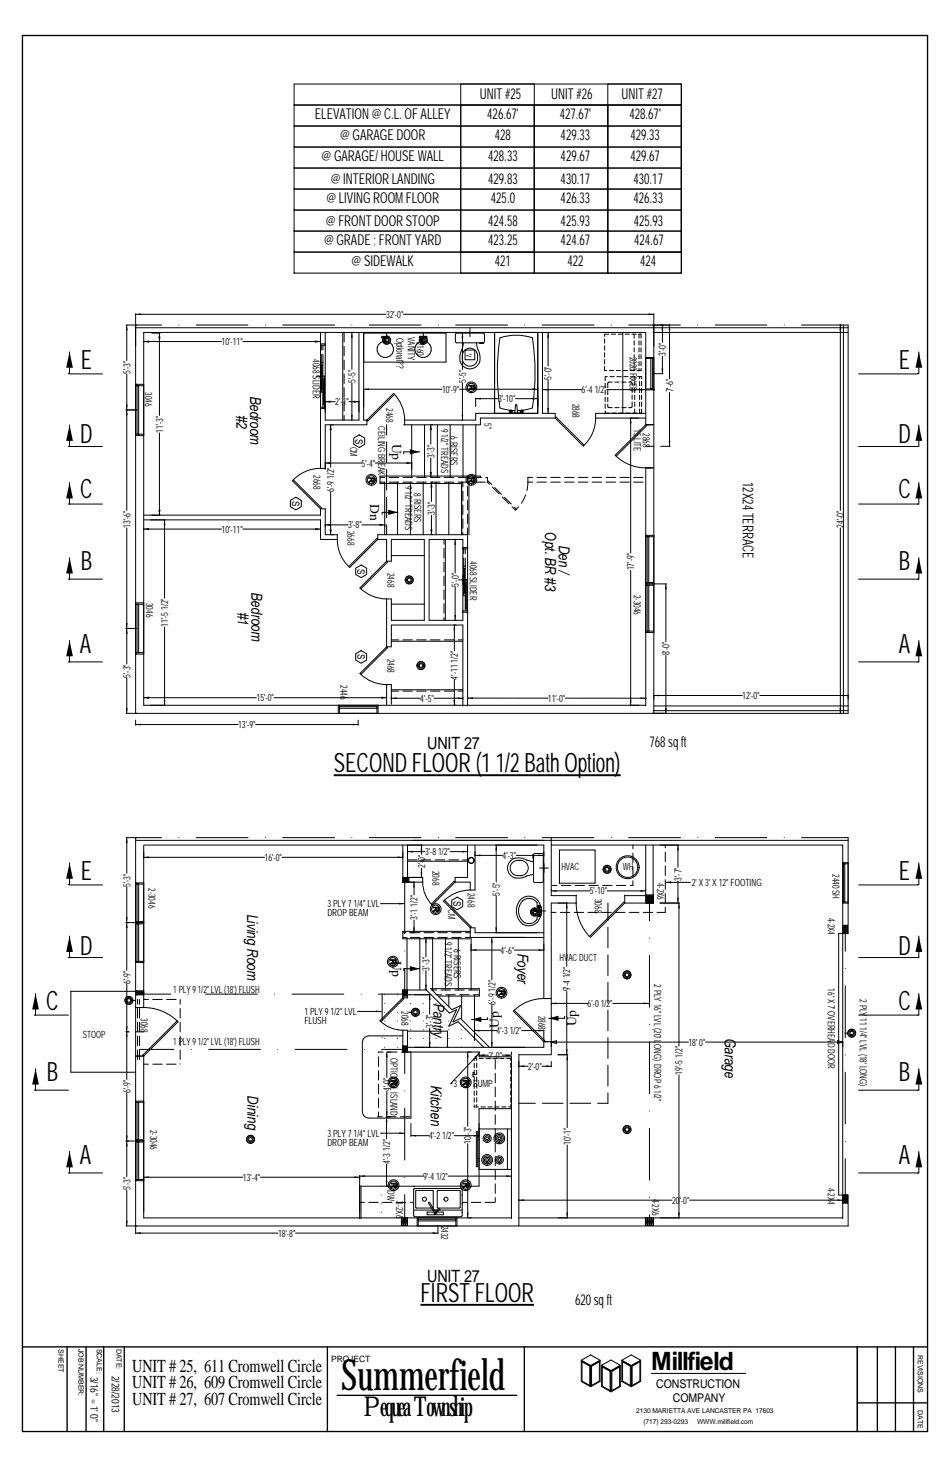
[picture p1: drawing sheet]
<svg xmlns="http://www.w3.org/2000/svg" width="279mm" height="432mm" viewBox="0 0 279 432" stroke-linecap="round" stroke-linejoin="round" font-family="sans-serif">
<g fill="none" stroke="#000" stroke-width=".4">
<path d="M6.6 10.5h266.2v410.9h-266.2zM6.6 396.5h266.2M19.7 396.5v24.9M25.3 396.5v24.9M30.5 396.5v24.9M36.5 396.5v24.9M96.3 396.5v24.9M154.2 396.5v24.9M252.2 396.5v24.9M258 396.5v24.9M263.4 396.5v24.9M268.7 396.5v24.9"/>
<path d="M99.2 410.7h52.8M252.2 412.9h20.6"/>
</g>
<g fill="none" stroke="#000" stroke-width=".29">
<path d="M86.5 30.9h113.9v6.2h-113.9zM86.5 37.1h113.9v6.2h-113.9zM86.5 24.7h113.9v6.2h-113.9zM135.5 30.9h21.6v49.5h-21.6zM135.5 24.7h21.6v49.5h-21.6zM157.1 30.9h21.7v49.5h-21.7zM178.8 30.9h21.6v49.5h-21.6zM178.8 24.7h21.6v49.5h-21.6zM86.5 43.3h113.9v6.2h-113.9zM86.5 49.5h113.9v6.2h-113.9zM86.5 55.7h113.9v6.1h-113.9zM86.5 61.8h113.9v6.2h-113.9z"/>
<path d="M86.5 68h113.9v6.2h-113.9zM86.5 74.2h113.9v6.2h-113.9zM37.1 95.7h3.2M37.3 95.7v10.4M39.9 92.3v117.7M39.9 96.5h209.5M39.9 92.5h73.6M44.7 98.1h2.4M46.9 98.1v24.2M94.3 98.1v39.8M100.8 98.1v25.6M103.5 97.9v10.8"/>
<path d="M105.6 97.9v25.8h-10v-25.6M107 98.1h24.2M107 97.9v25.8h.9M112.1 99.2h2.4M113.1 99.6v1.4h.4v-1.4M113.7 98.2v.8M118.7 92.5h73.6M123.2 99.2h2.4M124.2 99.6v1.4h.4v-1.4M124.5 98.2v.8M131.2 97.9v8.7h-24.2M134 98.2l8.2-.1 .3 .4v2.2l-.4 .2h-7.9l-.3-.4z"/>
<path d="M136 97.9v10.8M138.2 96.6v2.5M145.5 97.9v23.8M158.2 97.9v23.8h-18.3v2h-20.9M159.6 97.9v23.8h3.7v1.4M161.2 97.9v9.8M183.2 97.9v23.8M191.9 95.7h5.2M192.1 97.9h57.3M192.3 92.3v117.6M194.8 95.7v5.1M196.9 95.7v15.8"/>
<path d="M247 95.7h.5M247.1 95.7v54.5M248 95.7v114.3M249.4 95.7v114.3h-212.3M20.5 103.6v6.3h-.4M20.5 110.1h9.6M37.3 110.2v40M39.9 113.1h.1M39.9 113.5h2.4M39.9 113.1h2.4M40.3 113.5v14.3M40.8 113.5v14.3"/>
<path d="M42.3 100.5h22.8M71.4 100.5h22.9M93 110.7h2.5M94.3 101.6h1.4M94.3 119.9h1.4M94.3 101.2h1.4M94.5 107.5h.5M94.5 114.6h.5M94.6 107.5v7.1M94.7 107.5v7.1M95 119.1h.4M95 111.5h.4"/>
<path d="M95 115.4h-.5v-8.7h.5v13.2M95.1 111.5v7.6M95.2 111.5v7.6M95.4 110.7v9.2M95.6 118.2h3M102.6 118.2h3M103.5 112.8v10.9M107 114.6h23M113.1 100.4a2.41 2.41 0 0 0-1.8 3.7 2.41 2.41 0 0 0 4.1 0 2.41 2.41 0 0 0-1.9-3.7M116 116.1l-7.8 7.8-.3-.2M124.2 100.4a2.41 2.41 0 0 0-1.8 3.7 2.41 2.41 0 0 0 4.1 0 2.41 2.41 0 0 0-1.9-3.7M135.1 114.6h23.1"/>
<path d="M136 112.8v10.9M136.3 100.9l-.4 1.8a4.1 4.1 0 0 0 .7 5.4 3.1 3.1 0 0 0 3.8-.4 3.1 3.1 0 0 0 .6-3.7l-.9-3.1M136.6 103.1a2.36 2.36 0 0 1 2.9-.2 2.36 2.36 0 0 1 1 2.7 2.32 2.32 0 0 1-2.9 2.1 2.32 2.32 0 0 1-1.6-3.1l.1-.5zM136.8 103h2.8v2.9h-2.8zM137.9 113.4h1.6v.7a.44 .44 0 0 1-.4 .6 .44 .44 0 0 1-.5-.5l-.7 .6v-.2l.7-.7v-.3h-.7zM138.8 113.6h.5v.7a.27 .27 0 0 1-.4 .2 .27 .27 0 0 1-.1-.4zM139.9 117.1v2.6M139.9 117.3h6.6M141.1 100.9v.2h1v-.2M151.6 117.3h6.6M159.6 114.7h11.4M161.2 111.8v9.9"/>
<path d="M178.4 114.7h11.5M189.9 105.2h2.4M189.9 114.5h2.4M189.9 114.8h2.4M189.9 105.5h2.4M191.4 105.5v9M191.9 105.5v9M191.9 110h3.1M192.3 114.8h.1M194.8 104.9v5.1M196.9 115.5v15.9M252.5 110.1h17.6"/>
<path d="M270.2 103.6v6.3h-.4M20.1 131.4h10M20.5 125.1v6.3M37.1 120.7h3.2M39.9 128.2h2.4M39.9 127.8h2.4M46.9 127.4v24.2M94.3 137.9a11.1 11.1 0 0 0-8.3 3.6l8.3 8.3M94.3 137.9h1.3M94.3 120.3h1.4M95.6 136.3h10.7M97.2 125v12.5"/>
<path d="M104 128.9l1.6-.9 1.7 .9v1.9l-1.7 .9-1.6-.9zM107.9 123.7l7.9-7.9a11.1 11.1 0 0 1 3.2 7.9M107.9 123.7v1.3h-12.3v13.1M110.4 136.3h10.7M118.7 125h22.5M119 123.7v1.3M121.1 125v15.5M123.4 133h-4.6v.6M124.9 125v15.5M126.7 125v5.8M126.7 134.8v5.7M128.6 125v15.5"/>
<path d="M132.4 125v15.5M136.2 125v15.5M139.9 125v15.5M149.9 121h.1M149.9 120.9h.1M150 121.4h.4M150.1 120.8h.3M150.1 120.8v.4M150.1 121.2l-.3 .4M150.1 121.2h.3M150.1 121.2h.1M150.4 120.8v.4"/>
<path d="M150.4 121.2l.2 .4M150.4 121.2h.1M150.4 120.8l1.1 .1M150.4 121h.1M150.4 120.9h.1M150.6 121.6l.2 .1M150.6 121.6l-1 .1M151.1 121.7l.1-.2 1.4 .2M151.4 121.5l.2-2.2 .2-.2 .2 .2 .2 2.2M153.1 121h.1M153.1 120.9h.1M153.2 121.4h.4"/>
<path d="M153.2 120.8l-1.1 .1M153.3 120.8h.3M153.3 120.8v.4M153.3 121.2l-.3 .4M153.3 121.2h.3M153.3 121.2h.1M153.6 120.8v.4M153.6 121.2l.2 .4M153.6 121.2h.1M153.6 120.8l3-.7a67.5 67.5 0 0 0 0-20.7 14.7 14.7 0 0 0-9.5 0 67.5 67.5 0 0 0 0 20.7l3 .7M153.6 121h.1M153.6 120.9h.1"/>
<path d="M153.8 121.6l-1 .1M153.8 121.6l.2 .1M163.3 123.1l8.2 8.2a11.1 11.1 0 0 0 3.7-8.2M163.3 123.1l.3-.3 8.2 8.2M163.3 123.1h-22v1.9M175.2 123.1h14.7M185.5 123.1v39.6M189.9 125l-9 9a13.6 13.6 0 0 0 11.4 3.7M189.9 125v-27.1h-147.6v109.7h147.6M189.9 138.1v69.7M189.9 131.4h2.4M189.9 121.7h-14.7v1.4"/>
<path d="M189.9 125l.3 .3-9 9M189.9 125h2.4M194.3 131.4h2.8M270.2 125.1v6.3h-17.7M20.1 148.4h10M20.5 142v6.4M37.3 155.4v40.1M42.3 153h52v5.8h5M42.3 155.7h22.8M48.4 153v23.1M71.4 155.7h22.9M85.4 147.3l1.6-.9 1.6 .9v1.8l-1.6 1-1.6-1z"/>
<path d="M86.3 141.2l8.2 8.3-.2 .3M94.3 149.8v1.8h-52M94.3 149.8h1.3v7.6h3.7M95.6 154.5h6.8M97.2 144.9v12.5M99.2 157.4a11.5 11.5 0 0 0 3.7 9.6l8.2-8.2M106.4 154.5h6.8M108.5 140.7h1.6v.7a.44 .44 0 0 1-.4 .5 .44 .44 0 0 1-.5-.4l-.7 .5v-.2l.7-.7v-.2h-.7zM109.4 140.9h.5v.6a.27 .27 0 0 1-.4 .2 .27 .27 0 0 1-.1-.4zM111.1 158.8h2.6v6.4M111.1 158.8l-.3-.3-8.2 8.2M111.8 142.3h24"/>
<path d="M113.2 141.9v15.5M116.9 141.9v15.5M117 150.8h-4.6v.6M120.7 141.9v15.5M124.5 141.9v15.5M126.2 158.8h9.9v23.8h-9.9zM126.9 141.9v5.7M126.9 151.7v5.7M126.9 140.5h.3M127.1 141.9h.1M128.2 141.9v15.5M131 158.8v23.8"/>
<path d="M132 141.9v15.5M133.9 158.8v9.9M135.7 142.3v15.1M135.8 141.9v15.5M137.5 157.3v50.5M137.5 157.4h-26.4v1.4M137.9 140.7h1.6v.7a.44 .44 0 0 1-.4 .5 .44 .44 0 0 1-.5-.4l-.7 .5v-.2l.7-.7v-.2h-.7M137.9 140.1v17.3M138.8 140.9h.5v.6a.27 .27 0 0 1-.3 .2 .27 .27 0 0 1-.2-.4zM141.3 140.1h-29.5v2.3M141.3 140.2v.3M189.9 157.6h.1"/>
<path d="M189.9 158h2.4M189.9 157.6h2.4M190.3 158v13.5M190.8 158v13.5M247.1 155.4v54.6M270.2 142v6.4h-17.7M20.1 170.5h10M20.5 164.1v6.4M39.9 177.4h2.4M39.9 177.9h2.4M40.3 177.9v14.2M40.8 177.9v14.2"/>
<path d="M104.6 167.2l1.6-.9 1.6 .9v1.9l-1.6 .9-1.6-.9zM113.7 165.2l-7.9 7.8a11.1 11.1 0 0 0 7.9 3.3M113.7 176.3v14.1M113.7 165.2h1.4v-6.4h9.7v23.8h-9.7v-6.3h-1.4M113.7 165.2l.3 .3-7.9 7.8M115.1 177.8h9.7M115.1 163.5h9.7M133.9 172.7v9.9M134.9 170.7h2.5M136.1 161.2h1.4v.4h-1.4M136.1 179.8h1.4v.4h-1.4M136.4 167.4h.4"/>
<path d="M136.4 174.5h.4M136.5 167.4v7.1M136.6 167.4v7.1M136.8 179h.5M136.8 171.5h.5M136.8 175.3h-.4v-8.7h.4v13.2M137 171.5v7.5M137.1 171.5v7.5M137.3 170.7v9.1M185.5 167.9v39.7M189.9 171.9h.1M189.9 171.5h2.4"/>
<path d="M189.9 171.9h6.1M189.9 172.3h2.4M190.3 172.3v13.5M190.8 172.3v13.5M195.8 171.9v17M270.2 164.1v6.4h-17.7M20.1 194.8h10M20.5 188.5v6.3M37.1 185h3.2M37.3 199.5v10.5M39.9 192.5h.1M39.9 192.1h2.4"/>
<path d="M39.9 192.5h2.4M48.4 184.5v23.1M104.6 192.4l1.6-.9 1.6 .9v1.9l-1.6 .9-1.6-.9zM113.7 190.4l-7.9 7.8a11.1 11.1 0 0 0 7.9 3.3M113.7 190.4h1.4v-6.4h21v23.8M113.7 190.4l.3 .3-7.9 7.8M115.1 188.7h21M133.6 184v7.5M189.9 185.8h2.4M189.9 186.2h2.4M195.8 192.9v17M270.2 188.5v6.3h-17.7"/>
<path d="M39.9 212v1.5M39.9 213.3h30.1M42.3 205.4h33.1M75.2 213.3h30.1M80.6 205.4h33.1M99.5 207.6h.1M99.5 207.6v2.4M99.8 208h11.1M99.8 208.5h11.1M99.8 207.6v2.4M105.3 212v1.5M110.9 207.6v2.4"/>
<path d="M111.2 207.6v2.4M113.7 201.5v5.9M113.7 201.5h1.4v5.8M115.1 205.5h8.5M115.1 203h21M127.6 205.5h8.5M133.6 200v7.6M137.5 205.5h23.6M166.3 205.5h23.6M191.9 209.9h4.1M192.1 209.2h57.3M192.3 207.8h57.1"/>
<path d="M192.3 204.7h26M223.4 204.7h26M20.5 254v6.3h-.4M37.1 246.6h3.2M37.3 246.6v10.4M39.9 259.9h.1M39.9 246.6v116.6M39.9 259.9h2.4M39.9 247.4h209.5M42.3 248.7h117.6v45.2M42.3 248.9v47.6M42.3 252.3h35.5"/>
<path d="M82.9 252.3h35.6M118.5 259.7h5.8M118.5 259.7l.6-1.4v1.4l-.6-1.4h5.8v1.4M118.5 248.7v11M119.7 258.3v1.4M119.7 258.3l.6 1.4v-1.4l-.6 1.4M119.7 258.3l-.6 1.4v-1.4l.6 1.4M119.9 248.7v9.6M119.9 253.5h17.6M119.9 250.7h5.1M121.8 259.7v3.7M124 248.7v2.8"/>
<path d="M124 255.5v2.8M124.3 259.7a9.5 9.5 0 0 0 2.8 6.7l6.7-6.7M132.4 250.7h5.1M133.8 259.7h4.5v2.3M133.8 259.7l-.2-.3-6.8 6.7M137.5 248.7v9.6h-3.7v1.4M139.7 248.7v13.3h-1.4M139.7 251.8h8.1M145.9 248.7v10.9M150.7 253.9a2.67 2.67 0 0 1 3.1-.6 2.67 2.67 0 0 1 1.5 2.8 2.73 2.73 0 0 1-2.9 1.7 2.73 2.73 0 0 1-2.4-2.3l.1-.6zM151.8 251.8h8.1M156.9 253.6l-1.8-.4a4.1 4.1 0 0 0-5.4 .7 3.1 3.1 0 0 0 .5 3.7 3.1 3.1 0 0 0 3.7 .7l3-.9"/>
<path d="M156.9 251.6h-.2v1h.2M157 251.3l2.4-.1 .4 .3v7.9l-.3 .3-2.2 .1-.3-.3zM158.7 255.5h2.5M160 254.2v2.6M162.1 246.6v17h7.5M162.1 248.7h85.8v110M164.5 250.2h10.5v9.8h-10.5zM189.9 248.7v14.9h-6.2M192.1 248.7v17.1M195.8 259.7h7.2M199.4 248.7v6.5M199.4 259.3v6.5"/>
<path d="M247.9 253.9h.1M247.9 254.3h1.5M247.9 253.9h1.5M248.1 254.3v11.2M248.4 254.3v11.2M249.4 246.6v28.1h-2.7v77.1h2.7v9.1h-212.3M270.2 254v6.3h-.4M20.5 275.5v6.3M20.5 260.5h9.6M37.1 271.6h.8M37.1 271.5h3.2M37.3 261.1v24.5"/>
<path d="M39.9 271.6h.1M39.9 271.6h2.4M39.9 271.3h2.4M39.9 260.2h2.4M39.9 271.9h2.4M40.3 260.2v11.1M40.3 271.9v11.1M40.8 260.2v11.1M40.8 271.9v11.1M111.9 266h7.1M119.7 275.9v15.5M120.5 274.5h1.5"/>
<path d="M121.8 270.8v3.7M123.5 275.9v15.5M125.3 275.9v5.7M125.5 275.9h.1M127.2 275.9v15.5M127.4 267h1.6v.7a.44 .44 0 0 1-.3 .6 .44 .44 0 0 1-.6-.5l-.7 .6v-.3l.7-.6v-.3h-.7zM128.3 267.2h.5v.7a.27 .27 0 0 1-.3 .1 .27 .27 0 0 1-.2-.3zM130.7 265l7.9 7.8-.3 .3M131 275.9v15.5M132.9 265l1.6-.9 1.6 .9v1.8l-1.6 1-1.6-1zM134.8 275.9v15.5M138.3 262a11.1 11.1 0 0 0-7.9 3.2l7.9 7.9"/>
<path d="M138.3 273.1v2.8h21.6M138.3 274.1h-19.8v2.2h19.8M138.3 273.1h1.4v1.4h20.2M138.6 275.9v15.5M138.6 279.6h8.6M144.7 275.9v12.5M145.9 263.7v10.8M151.3 279.6h8.6M153.2 264.7a3.5 3.5 0 0 1 3.6-.7 3.5 3.5 0 0 1 2.3 3 4.2 4.2 0 0 1-4.1 5.5 4.5 4.5 0 0 1-2.9-5.9zM157.1 268.1l1.2-.1a.32 .32 0 0 1 .5-.1 .32 .32 0 0 1 0 .5 .32 .32 0 0 1-.5-.1h-1zM157.9 268.1h2.6M158 268v-2.3a2.94 2.94 0 0 0-3.2-1.1 2.94 2.94 0 0 0-2.2 2.6 3.4 3.4 0 0 0 4 4.5l.8-.5 .6-.7v-2.2"/>
<path d="M158.2 268a.47 .47 0 0 1 .7-.2 .47 .47 0 0 1 0 .7 .47 .47 0 0 1-.7-.2M158.2 269.3h.1M158.2 269.4h.1M158.2 266.9h.1M158.2 267h.1M158.4 268.5h.8M158.4 266.7v.1M158.4 267.1v.1M158.4 269.1v.1M158.4 269.5v.1M158.5 266.7v.1M158.5 267.1v.1"/>
<path d="M158.5 269.1v.1M158.5 269.5v.1M158.6 269.3h.1M158.6 269.4h.1M158.6 266.9h.1M158.6 267h.1M159.2 266.9v2.5M162.1 262.2h11.3M166.7 265.8v18.6M169.5 263.4a15.1 15.1 0 0 0 4.1 12.5l10.1-10.1M169.6 265.8h-7.5v44.7h-9.5v50.4M178.6 262.2h11.3"/>
<path d="M183.7 263.4v2.4M183.7 265.8l-.2-.3-10.1 10.1M190 265.2h2.1M190 263.4v2.4l2.1-.6M190 265.2l2.1 .6M190 264.6h2.1M190 264.6l2.1 .6M190 264h2.1M190 264l2.1 .6M190 263.4h2.1l-2.1 .6M190 263.4l2.1 .6M192.1 265.8h-8.4"/>
<path d="M192.1 264.6l-2.1 .6M192.1 264l-2.1 .6M199.7 265.8v42.1M199.9 265.8h-5.8M247.9 274.1h1.3M247.9 273.6h1.3M247.9 273.6l1.3 .5M247.9 273h1.3M247.9 273l1.3 .6M247.9 265.8h1.5M247.9 265.5h1.5M249.2 272.4v2.3l-1.3-.6"/>
<path d="M249.2 274.1l-1.3 .6M249.2 273.6l-1.3 .5M249.2 273l-1.3 .6M249.2 272.4h-1.3l1.3 .6M249.2 272.4l-1.3 .6M252.5 260.5h17.6M270.2 275.5v6.3h-17.7M10.1 298.8h10M10.4 292.5v6.3M20.1 281.8h10M37.3 289.7v28M39.1 294.5h.8"/>
<path d="M39.9 296.6h2.4M39.9 283.3h2.4M39.9 283h2.4M39.9 291.8h-19.1v23.8h19.1M40.1 291.6h2.2l-2.2 .6M40.1 291.6v1.2M40.1 291.6l2.2 .6M40.1 292.2h2.2M40.1 292.2l2.2 .6h-2.2M42.3 296.6a14.3 14.3 0 0 1 10.1 4.1l-10.1 10.2M42.3 292.2l-2.2 .6M105.2 297.7h7"/>
<path d="M114.8 282.5h1.6v.7a.44 .44 0 0 1-.4 .6 .44 .44 0 0 1-.5-.5l-.7 .6v-.3l.7-.7v-.2h-.7zM115.7 282.7h.5v.7a.27 .27 0 0 1-.3 .1 .27 .27 0 0 1-.2-.4zM118.5 293.7l-6.8 6.7a10 10 0 0 0 8.2 2.8M118.5 291.4h7M118.5 292.6h1.4l-1.4 .6h1.4zM118.5 291.4v2.3M118.5 292l1.4-.6v2.3h-1.4M118.5 291.4l1.4 .6M118.5 292h1.4M118.5 292l1.4 .6h-1.4l1.4-.6M118.5 293.7l.3 .3-6.8 6.7M119.9 292.8h6.8"/>
<path d="M120.2 297.9h.8M123.4 285.1h-4.6v.6M125 291l7.2 7.2 2.1-1-2.3 4.8 2.8-1.2 7.5 7.5M125.3 285.7v5.7M126.4 292.8v5.7M128.9 293.2h12.1M132 292.9v3.4M135.8 293v6.8M139.5 292.9v13.4M141 293.2v-2.2h-14.3l6.2 6.2 2.6-1.2-2.3 4.8 2.3-1 8.4 8.5M143.3 299.5v.6h-4.6M144.7 295.8v12.5"/>
<path d="M146.8 291.6h1.6v.7a.44 .44 0 0 1-.4 .6 .44 .44 0 0 1-.5-.5l-.7 .6v-.2l.7-.7v-.3h-.7zM147.7 291.8h.5v.7a.27 .27 0 0 1-.4 .1 .27 .27 0 0 1-.1-.3zM151.2 297.4l9 8.9-.3 .3M159.9 293.9a12.7 12.7 0 0 0-8.9 3.7l8.9 9M159.9 293.9h2.2M162.1 295.3h10.7M166 299.1v.6h-4.6M166.7 291.8v18.7M180.2 295.3h10.7M190.9 295.5v.1M270.2 292.5v6.3h-17.7M10.4 314.6v6.3"/>
<path d="M37.1 303.7h.8M39.9 310.9h2.4M39.9 303.7h2.4M42.3 310.8v47.7h108.1M52.1 300.5l-10.1 10.1 .3 .3M113.8 309.7v7.5M114 309.7h.9M115 318h1.6v.7a.44 .44 0 0 1-.4 .6 .44 .44 0 0 1-.5-.5l-.7 .6v-.3l.7-.6v-.3h-.7zM115.9 318.2h.5v.7a.27 .27 0 0 1-.3 .1 .27 .27 0 0 1-.2-.3zM118.5 304.9h-10a1.98 1.98 0 0 0-1.9 2v20.2a1.98 1.98 0 0 0 1.9 2M118.5 303.3v6.4M118.5 309.7h22.4v1.3"/>
<path d="M118.5 309.1h1.4M118.5 308.5h1.4M118.5 308.5l1.4-.6h-1.4l1.4 .6M118.5 308.5l1.4 .6M119.9 303.3v6.4l-1.4-.6M119.9 309.1l-1.4 .6M119.9 308.5l-1.4 .6M119.9 303.5h11.7v4.8M120.9 309.7v19.4M126.4 302.6v5.7M136.3 318h1.5v.7a.44 .44 0 0 1-.3 .6 .44 .44 0 0 1-.5-.5l-.7 .6v-.3l.7-.6v-.3h-.7zM137.1 318.2h.6v.7a.27 .27 0 0 1-.4 .1 .27 .27 0 0 1-.2-.3z"/>
<path d="M137.6 309.7v21.8M139.5 303.3h6.6M140.8 310.2l-8.2 8.7h.4M140.9 309.6v.8M140.9 311h9.5v47.7M140.9 310.6h2.7M147.7 310.6h2.7M150.4 309.6v.8M152.6 313.8h2.7M153.4 303.3h6.5M159.4 313.8h2.7M159.9 306.6h2.2"/>
<path d="M159.9 303.2v3.1M159.9 306.6v1.7h-40M162.1 312.4v1.6M162.1 306.7h40.4M162.1 306.7l1.6-.4v.8zM164.1 310.5h2.9M166.8 310.5v21.4M199.7 316.4v42.1M207.5 306.7h40.4M246.3 306.3l1.6 .4-1.6 .4zM248.5 304.1h.8M270.2 314.6v6.3h-17.7"/>
<path d="M10.1 320.9h10M20.5 338.9v6.4M37.1 335.8h.8M37.1 335.9h3.2M37.3 321.8v24.5M39.9 335.8h.1M39.9 335.8h2.4M39.9 324.1h2.4M39.9 336.1h2.4M39.9 324.4h2.4M39.9 335.5h2.4M40.3 324.4v11.1"/>
<path d="M40.3 336.1v11.1M40.8 324.4v11.1M40.8 336.1v11.1M108.6 329.1h12.3M111.9 333.6h7.1M113.7 328.7v6.5M113.8 321.2v7.5M113.9 328.7h1M120.9 330.7v3.8M120.9 334.3h5.3M133.6 334.3h7.3M137.6 336.6v21.9"/>
<path d="M140.1 333.1h.4v10.3h-.4zM140.5 335.5h.4M140.5 334.7h.4M140.9 332.3h9.5M149.2 332.3v11.9M150.4 326.3h-9.5v22.8h-35.1M166.8 337v21.5M270.2 338.9v6.4h-17.7M20.1 345.3h10M37.3 350.4v10.5M39.9 347.5h.1M39.9 347.2h2.4"/>
<path d="M39.9 347.5h2.4M42.3 346.5h29.1M76.6 346.5h29.2M105.8 346v12.7M105.8 346.2h18.6M106.2 349.1v9.6M113.7 342.6v6.5M115 348.3h1.6v.7a.44 .44 0 0 1-.4 .5 .44 .44 0 0 1-.5-.4l-.7 .6v-.3l.7-.7v-.2h-.7zM115.9 348.5h.5v.6a.27 .27 0 0 1-.3 .2 .27 .27 0 0 1-.2-.4zM118.6 358.5l-.6 2.2M118.6 358.5v2.2M118.6 358.5l.6 2.2"/>
<path d="M119.2 358.5l-.6 2.2M119.2 358.5v2.2M119.2 358.5l.6 2.2M121.7 349.2h.1M121.7 356.2h14.2M122.1 349.8l-.4 .4M122.1 349.8h13.4M122.3 350.5h5.1v5h-5.1zM122.7 358.5h.1M122.7 358.5v2.4M123 358.9h11.1M123 359.4h11.1"/>
<path d="M123 358.5v2.4M127.6 356.8h-2v.8h4.8v-.8h-1.9M127.7 357.1h.1M128 356.8h.2M128.1 356.9l-1.7-3h-.3l-.1 .2 1.7 3M128.1 356.9h.1M128.1 356.9a.3 .3 0 0 0-.4 .2 .3 .3 0 0 0 .4 .4 .3 .3 0 0 0 .2-.5M128.7 350.5h6.6v5h-6.6zM129.1 355.7l.3 .3-1.5 1.3zM131.8 346.2h18.6M134.1 358.5v2.4M134.4 358.5v2.4"/>
<path d="M135.5 349.8l.4 .4zM135.9 350.2v7.6l-.4 .3h-13.6l-.2-.3v-7.6M136.3 348.3h1.5v.7a.44 .44 0 0 1-.3 .5 .44 .44 0 0 1-.5-.4l-.7 .6v-.3l.7-.7v-.2h-.7zM137.1 348.5h.6v.6a.27 .27 0 0 1-.4 .2 .27 .27 0 0 1-.2-.4zM140.5 341.8h.4M140.5 341h.4M140.9 344.2h9.5M152.6 358.5h95.3M152.6 353.3h45M190.4 358.5l-.6 2.2M190.4 358.5v2.2M190.4 358.5l.6 2.2"/>
<path d="M191 358.5l-.6 2.2M191 358.5v2.2M191 358.5l.6 2.2M191.6 358.5l-.6 2.2M191.6 358.5v2.2M191.6 358.5l.6 2.2M202.8 353.3h45.1M247.9 352.3h1.3M247.9 352.3l1.3-.5v2.3M247.9 351.8l1.3 .5M247.9 352.9h1.3M247.9 352.3l1.3 .6"/>
<path d="M247.9 353.5h1.3M247.9 352.9l1.3 .6M247.9 353.5l1.3 .6M249.2 352.3l-1.3 .6M249.2 352.9l-1.3 .6M249.2 353.5l-1.3 .6h1.3M39.9 363h41.9M86.9 363h41.9M118 360.7h1.8M118 360.7v-2.2l.6 2.2M119.2 360.7l.6-2.2v2.2M128.8 360.7v2.5"/>
<path d="M189.8 360.7v-2.2l.6 2.2M189.8 360.7h2.4M191.6 360.7l.6-2.2v2.2M171 400.5l2.7 1.5v6.2l-2.7-1.6zM171 400.4l2.7-1.6 2.8 1.6-2.8 1.5zM171.2 400.8l2.3 1.3v5.7l-2.3-1.3zM173.8 402l2.7-1.5v6.1l-2.7 1.6zM174 402.1l2.3-1.3v5.7l-2.3 1.3zM176.9 402l2.7 1.5v6.2l-2.7-1.6zM176.9 401.9l2.8-1.6 2.7 1.6-2.7 1.5zM177.1 402.4l2.3 1.2v5.7l-2.3-1.3zM179.7 403.5l2.7-1.5v6.1l-2.7 1.6z"/>
<path d="M179.9 403.6l2.3-1.2v5.6l-2.3 1.3zM182.9 400.4l2.7-1.6 2.8 1.6-2.8 1.5zM182.9 400.5l2.7 1.5v6.2l-2.7-1.6zM183.1 400.8l2.3 1.3v5.7l-2.3-1.3zM185.7 402l2.7-1.5v6.1l-2.7 1.6zM185.9 402.1l2.3-1.3v5.7l-2.3 1.3zM191.5 404.3h27.8"/>
<circle cx="112.5" cy="99.2" r=".3"/>
<circle cx="114.1" cy="99.2" r=".3"/>
<circle cx="123.6" cy="99.2" r=".3"/>
<circle cx="125.2" cy="99.2" r=".3"/>
<circle cx="113.7" cy="100.1" r="1.19"/>
<circle cx="113.7" cy="100.1" r="1.12"/>
<circle cx="113.7" cy="100.1" r=".52"/>
<circle cx="113.7" cy="100.1" r=".79"/>
<circle cx="124.5" cy="100.1" r=".52"/>
<circle cx="124.5" cy="100.1" r=".79"/>
<circle cx="124.5" cy="100.1" r="1.19"/>
<circle cx="124.5" cy="100.1" r="1.12"/>
<circle cx="138.6" cy="114" r="1.19"/>
<circle cx="138.6" cy="114" r="1.59"/>
<circle cx="149.8" cy="121" r=".1"/>
<circle cx="150.2" cy="121" r=".1"/>
<circle cx="150.6" cy="121" r=".1"/>
<circle cx="153" cy="121" r=".1"/>
<circle cx="153.4" cy="121" r=".1"/>
<circle cx="153.8" cy="121" r=".1"/>
<circle cx="109.2" cy="141.2" r="1.59"/>
<circle cx="109.2" cy="141.2" r="1.19"/>
<circle cx="138.6" cy="141.2" r="1.59"/>
<circle cx="138.6" cy="141.2" r="1.19"/>
<circle cx="120.4" cy="170.7" r=".79"/>
<circle cx="120.4" cy="170.7" r="1.12"/>
<circle cx="120.4" cy="170.7" r="1.19"/>
<circle cx="120.4" cy="170.7" r=".52"/>
<circle cx="123.8" cy="195.9" r="1.19"/>
<circle cx="123.8" cy="195.9" r="1.12"/>
<circle cx="123.8" cy="195.9" r=".52"/>
<circle cx="123.8" cy="195.9" r=".79"/>
<circle cx="138.6" cy="253.3" r=".79"/>
<circle cx="138.6" cy="253.3" r=".89"/>
<circle cx="178.6" cy="255.9" r=".52"/>
<circle cx="178.6" cy="255.9" r="1.12"/>
<circle cx="178.6" cy="255.9" r=".79"/>
<circle cx="178.6" cy="255.9" r="1.19"/>
<circle cx="184.6" cy="255.3" r="3.4"/>
<circle cx="184.6" cy="255.3" r="3"/>
<circle cx="128.1" cy="267.6" r="1.59"/>
<circle cx="128.1" cy="267.6" r="1.19"/>
<circle cx="156.6" cy="268.2" r=".44"/>
<circle cx="157.2" cy="268.5" r=".52"/>
<circle cx="157.2" cy="268.5" r=".79"/>
<circle cx="157.2" cy="268.5" r="1.19"/>
<circle cx="157.2" cy="268.5" r="1.12"/>
<circle cx="158.2" cy="269.4" r=".08"/>
<circle cx="158.2" cy="266.9" r=".08"/>
<circle cx="158.5" cy="266.9" r=".11"/>
<circle cx="158.5" cy="269.4" r=".11"/>
<circle cx="158.5" cy="266.9" r=".15"/>
<circle cx="158.5" cy="269.4" r=".15"/>
<circle cx="158.5" cy="269.1" r=".08"/>
<circle cx="158.5" cy="266.6" r=".08"/>
<circle cx="158.5" cy="267.2" r=".08"/>
<circle cx="158.5" cy="269.7" r=".08"/>
<circle cx="158.5" cy="266.9" r=".46"/>
<circle cx="158.5" cy="269.4" r=".46"/>
<circle cx="158.6" cy="268.1" r=".23"/>
<circle cx="158.8" cy="269.4" r=".08"/>
<circle cx="158.8" cy="266.9" r=".08"/>
<circle cx="37.9" cy="294.5" r="1.19"/>
<circle cx="37.9" cy="294.5" r=".79"/>
<circle cx="37.9" cy="294.5" r=".52"/>
<circle cx="37.9" cy="294.5" r="1.12"/>
<circle cx="115.5" cy="283.1" r="1.19"/>
<circle cx="115.5" cy="283.1" r="1.59"/>
<circle cx="122.2" cy="297.9" r=".52"/>
<circle cx="122.2" cy="297.9" r="1.12"/>
<circle cx="122.2" cy="297.9" r=".79"/>
<circle cx="122.2" cy="297.9" r="1.19"/>
<circle cx="147.5" cy="292.2" r="1.59"/>
<circle cx="147.5" cy="292.2" r="1.19"/>
<circle cx="184.4" cy="286.9" r="1.12"/>
<circle cx="184.4" cy="286.9" r="1.19"/>
<circle cx="184.4" cy="286.9" r=".52"/>
<circle cx="184.4" cy="286.9" r=".79"/>
<circle cx="115.7" cy="318.6" r="1.59"/>
<circle cx="115.7" cy="318.6" r="1.19"/>
<circle cx="137" cy="318.6" r="1.19"/>
<circle cx="137" cy="318.6" r="1.59"/>
<circle cx="250.5" cy="304.1" r="1.12"/>
<circle cx="250.5" cy="304.1" r=".79"/>
<circle cx="250.5" cy="304.1" r="1.19"/>
<circle cx="250.5" cy="304.1" r=".52"/>
<circle cx="73.7" cy="335.4" r="1.12"/>
<circle cx="73.7" cy="335.4" r="1.19"/>
<circle cx="73.7" cy="335.4" r=".52"/>
<circle cx="73.7" cy="335.4" r=".79"/>
<circle cx="143.3" cy="335.1" r="1.19"/>
<circle cx="143.3" cy="335.1" r=".79"/>
<circle cx="143.3" cy="335.1" r=".4"/>
<circle cx="146.8" cy="335.1" r="1.59"/>
<circle cx="146.8" cy="335.1" r="1.19"/>
<circle cx="146.8" cy="335.1" r=".79"/>
<circle cx="146.8" cy="335.1" r=".4"/>
<circle cx="184.4" cy="332.5" r="1.12"/>
<circle cx="184.4" cy="332.5" r="1.19"/>
<circle cx="184.4" cy="332.5" r=".52"/>
<circle cx="184.4" cy="332.5" r=".79"/>
<circle cx="115.7" cy="348.8" r="1.59"/>
<circle cx="115.7" cy="348.8" r="1.19"/>
<circle cx="124.8" cy="353" r=".6"/>
<circle cx="131.2" cy="353" r=".6"/>
<circle cx="137" cy="348.8" r="1.19"/>
<circle cx="137" cy="348.8" r="1.59"/>
<circle cx="143.3" cy="341.4" r="1.59"/>
<circle cx="143.3" cy="341.4" r="1.19"/>
<circle cx="143.3" cy="341.4" r=".79"/>
<circle cx="143.3" cy="341.4" r=".4"/>
<circle cx="146.8" cy="341.4" r="1.19"/>
<circle cx="146.8" cy="341.4" r=".79"/>
<circle cx="146.8" cy="341.4" r=".4"/>
</g>
<path d="M98.2 228.2h84.3M123.7 384.1h33.3" fill="none" stroke="#000" stroke-width=".57"/>
<g fill="#000">
<path d="M37.3 95.7l.2 1.5h-.5zM39.9 92.5l1.6-.2v.5zM46.9 98.1l.3 1.5h-.6zM103.5 97.9l.2 1.5h-.5zM136 97.9l.3 1.5h-.5zM161.2 97.9l.2 1.5h-.5zM190.7 92.3l1.6 .2-1.6 .3zM194.8 95.7l.3 1.5h-.5zM196.9 95.7l.3 1.5h-.5zM247.1 95.7l.3 1.5h-.5zM20.5 103.6l.9 4.6h-1.9zM42.3 100.5l1.5-.3v.7z"/>
<path d="M92.7 100.2l1.6 .3-1.6 .4zM95.6 118.2l1.6-.3v.7zM104 117.9l1.6 .3-1.6 .4zM107 114.6l1.5-.3v.5zM139.9 117.3l1.6-.2v.5zM156.6 114.3l1.6 .3-1.6 .2zM156.6 117.1l1.6 .2-1.6 .3zM159.6 114.7l1.5-.3v.5zM188.3 114.4l1.6 .3-1.6 .2zM194.6 108.4h.5l-.3 1.6zM270.2 103.6l1 4.6h-2zM20.5 125.1l.9 4.7h-1.9z"/>
<path d="M37 119.1h.5l-.2 1.6zM37.3 120.7l.2 1.5h-.5zM95.6 136.3l1.6-.3v.6zM97.2 125l.4 1.6h-.7zM103.2 122.1h.5l-.2 1.6zM119.5 136l1.6 .3-1.6 .3zM120.5 132.2l2.9 .8-2.9 .8zM126.7 125l.3 1.6h-.6zM135.8 122.1h.5l-.3 1.6zM160.9 120.1h.5l-.2 1.6zM185.5 123.1l.2 1.5h-.5zM196.7 129.8h.5l-.3 1.6z"/>
<path d="M270.2 125.1l1 4.7h-2zM20.5 142l.9 4.7h-1.9zM42.3 155.7l1.5-.3v.7zM46.6 150.1h.6l-.3 1.5zM48.4 153l.2 1.6h-.5zM92.7 155.4l1.6 .3-1.6 .4zM95.6 154.5l1.6-.3v.6zM96.9 155.8h.7l-.4 1.6zM111.6 154.2l1.6 .3-1.6 .3zM114.2 150l2.8 .8-2.8 .8zM126.4 139h.6l-.3 1.5zM126.6 155.8h.6l-.3 1.6z"/>
<path d="M126.9 141.9l.3 1.6h-.6zM133.9 158.8l.2 1.5h-.5zM270.2 142l1 4.7h-2zM20.5 164.1l.9 4.7h-1.9zM195.8 171.9l.3 1.5h-.5zM270.2 164.1l1 4.7h-2zM20.5 188.5l.9 4.7h-1.9zM37 183.4h.5l-.2 1.6zM37.3 185l.2 1.5h-.5zM133.6 184l.3 1.5h-.5zM133.6 181h.5l-.2 1.6zM270.2 188.5l1 4.7h-2z"/>
<path d="M37 208.4h.5l-.2 1.6zM39.9 213.3l1.6-.3v.5zM42.3 205.4l1.5-.4v.7zM48.1 206h.5l-.2 1.6zM103.8 213l1.5 .3-1.5 .2zM112.2 205l1.5 .4-1.5 .3zM115.1 205.5l1.6-.2v.5zM133.4 206h.5l-.3 1.6zM134.6 205.3l1.5 .2-1.5 .3zM137.5 205.5l1.6-.3v.5zM185.2 206h.5l-.2 1.6zM188.3 205.3l1.6 .2-1.6 .3z"/>
<path d="M192.3 204.7l1.6-.2v.5zM195.6 208.4h.5l-.3 1.5zM246.9 208.4h.5l-.3 1.6zM247.9 204.5l1.5 .2-1.5 .3zM20.5 254l.9 4.7h-1.9zM37.3 246.6l.2 1.5h-.5zM42.3 252.3l1.5-.2v.5zM116.9 252.1l1.6 .2-1.6 .3zM119.9 250.7l1.5-.3v.5zM121.8 259.7l.2 1.5h-.5zM123.7 256.7h.5l-.2 1.6zM124 248.7l.2 1.6h-.5z"/>
<path d="M135.9 250.4l1.6 .3-1.6 .2zM139.7 251.8l1.6-.3v.5zM145.9 248.7l.3 1.6h-.5zM158.4 251.5l1.5 .3-1.5 .2zM195.8 259.7l1.6-.3v.6zM199.4 248.7l.2 1.6h-.5zM270.2 254l1 4.7h-2zM20.5 275.5l.9 4.7h-1.9zM37 270h.5l-.2 1.5zM37.3 271.6l.2 1.6h-.5zM117.4 265.7l1.6 .3-1.6 .2zM121.5 273h.5l-.2 1.5z"/>
<path d="M125.3 275.9l.2 1.6h-.5zM138.6 279.6l1.5-.2v.5zM144.7 275.9l.2 1.6h-.5zM145.7 273h.5l-.3 1.5zM158.4 279.4l1.5 .2-1.5 .3zM162.1 262.2l1.6-.2v.5zM166.7 265.8l.2 1.6h-.5zM188.3 262l1.6 .2-1.6 .3zM199.1 264.2h.5l-.2 1.6zM199.7 265.8l.2 1.6h-.5zM270.2 275.5l1 4.7h-2zM10.4 292.5l1 4.6h-1.9z"/>
<path d="M110.6 297.5l1.6 .2-1.6 .3zM120.5 284.4l2.9 .7-2.9 .8zM125 289.8h.5l-.2 1.6zM126.4 292.8l.2 1.6h-.5zM161.4 299.7l2.9-.7v1.5zM162.1 295.3l1.6-.2v.5zM189.3 295.1l1.6 .2-1.6 .3zM270.2 292.5l1 4.6h-2zM10.4 314.6l1 4.6h-1.9zM37.3 303.7l.2 1.6h-.5zM37 302.1h.5l-.2 1.6zM113.8 309.7l.2 1.5h-.5z"/>
<path d="M126.1 306.7h.5l-.2 1.6zM137.6 309.7l.2 1.5h-.5zM138.7 300.1l2.9-.8v1.6zM139.5 303.3l1.6-.2v.5zM139.5 311.1l1.3-.9-.8 1.3zM140.9 310.6l1.6-.3v.5zM144.4 306.7h.5l-.2 1.6zM148.9 310.3l1.5 .3-1.5 .2zM152.6 313.8l1.6-.2v.5zM158.4 303.1l1.5 .2-1.5 .3zM160.6 313.6l1.5 .2-1.5 .3zM166.4 308.9h.5l-.2 1.6z"/>
<path d="M166.8 310.5l.3 1.5h-.5zM270.2 314.6l1 4.6h-2zM20.5 338.9l.9 4.7h-1.9zM37.3 335.9l.2 1.5h-.5zM37 334.3h.5l-.2 1.5zM113.7 328.7l.2 1.6h-.5zM113.5 327.1h.5l-.2 1.6zM117.4 333.3l1.6 .3-1.6 .2zM120.9 334.3l1.5-.3v.5zM139.3 334l1.6 .3-1.6 .2zM270.2 338.9l1 4.7h-2zM42.3 346.5l1.5-.2v.5z"/>
<path d="M105.8 346.2l1.5-.3v.5zM104.2 346.3l1.6 .2-1.6 .3zM113.4 347.6h.5l-.2 1.5zM137.3 356.9h.5l-.2 1.6zM148.9 345.9l1.5 .3-1.5 .2zM152.6 353.3l1.6-.3v.5zM166.6 356.9h.5l-.3 1.6zM199.4 356.9h.5l-.2 1.6zM246.3 353l1.6 .3-1.6 .2zM37 359.3h.5l-.2 1.6zM39.9 363l1.6-.3v.5zM127.2 362.7l1.6 .3-1.6 .2z"/>
</g>
<path d="M39.9 95.7h209.5M39.9 246.6h209.5M191 263.4v96.7M248.6 272.4v81.7M112.4 292.6v16.3M118.9 292.6h-77.9M119 292.6v-34.1M119 308.4v51.7M119.9 308.9h-78.9" fill="none" stroke="#000" stroke-width=".29" stroke-dasharray="15.2 5.1 0 5.1" stroke-dashoffset="7.6"/>
<path d="M113.2 308.3v-15.5M116.9 308.3v-15.5M120.7 308.3v-15.5M124.5 308.3v-15.5M128.2 308.3v-15.5M132 308.3v-9.9M135.8 308.3v-6.5M139.5 308.3v-2.7M112.1 349.1v9.6M121.6 349.1v9.6M135.9 349.1v9.6" fill="none" stroke="#000" stroke-width=".29" stroke-dasharray="0 2.5"/>
<g fill="none" stroke="#000" stroke-width=".29" stroke-dasharray="2.8 1.3" stroke-dashoffset="1.4">
<path d="M94.5 101.6v5.1M95 101.6v5.1M101.2 123.7v-25.6M111.8 141.9h29.6M111.8 140.5h31.5M130.6 158.8v23.8M136.1 141.9v15.5M137.5 140.5v16.9M141.4 141.9h1.9M143.3 141.9l.3-.3M143.3 141.9v-1.4M143.6 141.6l8.3 8.3"/>
<path d="M151.6 150.2l-8.3-8.3M151.6 150.2a11.1 11.1 0 0 0 3.7-8.3M155.3 141.9h34.6M155.3 140.5h34.6M155.3 140.5v1.4M136.4 161.6v5M136.8 161.6v5M136.1 188.3h-21M136.1 203.4h-21M137.5 253.1h-17.6M138.3 275.9h-19.8M138.3 274.5h-19.8"/>
<path d="M162.1 268.6h33.6M162.4 260.6h23.7M186.1 260.6v-11.9M195.7 268.5v-19.8M40.4 294.2v18.2M41 294.2v18.2M42.3 294.2h10.7M53 294.2v19M127 291.4h14M128.5 292.8h12.4M42.3 313.2h10.7M111.3 309.7h9.6"/>
<path d="M111 328.7h9.9M111.3 328.7v-19M105.8 353.9h15.5M135.9 353.9h9.8M145.7 353.9v-42.9"/>
</g>
<g fill="none" stroke="#000" stroke-width=".29" stroke-dasharray="1.3 .8" stroke-dashoffset=".6">
<path d="M177.8 98.4v10.7M188.5 98.4h-10.7M177.8 109.1h10.7M178 110.9h10.7M178.8 119.6l.3 .4M178.8 119.6v-6.8M179.1 112.5l-.3 .3M185.5 120l.4-.4M185.5 120h-6.4M185.5 112.5h-6.4M185.9 112.8l-.4-.3M185.9 112.8v6.8"/>
<path d="M186.5 109.1v-10.7M186.7 110.9v10.7M187.9 109.1v-10.7M188.1 110.9v10.7M188.5 109.1v-10.7M188.7 110.9v10.7M178 121.6v-10.7M188.7 121.6h-10.7M139.1 315.7v.5M139.1 316.2h.4M139.1 316.3v.6M139.1 316.9h.4"/>
<path d="M139.5 311.5h10.7M139.5 315.7h-.4M139.5 316.3h-.4M140.2 316.3h-.7M140.2 311.5v14.3M150.2 311.5v14.3M139.5 325.8v-14.3M150.2 325.8h-10.7"/>
</g>
<path d="M113.7 125v32.4M178.8 324.7v-58.9M178.8 324.7h-26.2" fill="none" stroke="#000" stroke-width=".29" stroke-dasharray="6.1 2" stroke-dashoffset="3"/>
<text font-size="12.7" x="100.5" y="409.3">Summerfield</text>
<text font-size="8.1" x="107" y="416.8">Pequea Township</text>
<g font-size="7.8">
<text x="23.7" y="108.5">E</text>
<text x="264.3" y="108.5">E</text>
<text x="23.6" y="130.5">D</text>
<text x="264.2" y="130.5">D</text>
<text x="23.6" y="146.7">C</text>
<text x="264.2" y="146.7">C</text>
<text x="23.7" y="167.8">B</text>
<text x="264.3" y="167.8">B</text>
<text x="23.5" y="192.2">A</text>
<text x="264.3" y="192.2">A</text>
<text x="98.2" y="227.4">SECOND FLOOR (1 1/2 Bath Option)</text>
<text x="23.7" y="259">E</text>
<text x="264.3" y="259">E</text>
<text x="23.6" y="281">D</text>
<text x="264.2" y="281">D</text>
<text x="13.6" y="297.1">C</text>
<text x="264.2" y="297.1">C</text>
<text x="13.7" y="318.2">B</text>
<text x="264.3" y="318.2">B</text>
<text x="23.5" y="342.6">A</text>
<text x="264.3" y="342.6">A</text>
<text x="123.7" y="383.3">FIRST FLOOR</text>
</g>
<text font-size="7.4" x="191.5" y="403.2">Millfield</text>
<g font-size="5.4">
<text x="38.9" y="403.9">UNIT # 25, 611 Cromwell Circle</text>
<text x="38.9" y="408.7">UNIT # 26, 609 Cromwell Circle</text>
<text x="38.9" y="413.5">UNIT # 27, 607 Cromwell Circle</text>
</g>
<g font-size="5">
<text x="125.7" y="220.4">UNIT 27</text>
<text x="125.7" y="377.4">UNIT 27</text>
</g>
<g font-size="4.5">
<text x="73.6" y="116.6" transform="rotate(90 73.6 116.6)">Bedroom</text>
<text x="69.6" y="122.2" transform="rotate(90 69.6 122.2)">#2</text>
<text x="160.3" y="156.4" transform="rotate(90 160.3 156.4)">Opt. BR #3</text>
<text x="164.3" y="160.4" transform="rotate(90 164.3 160.4)">Den /</text>
<text x="74" y="174.4" transform="rotate(90 74 174.4)">Bedroom</text>
<text x="70" y="180.1" transform="rotate(90 70 180.1)">#1</text>
<text x="72.7" y="268.9" transform="rotate(90 72.7 268.9)">Living Room</text>
<text x="152.2" y="280.5" transform="rotate(90 152.2 280.5)">Foyer</text>
<text x="127.5" y="295.1" transform="rotate(90 127.5 295.1)">Pantry</text>
<text x="213.2" y="305.4" transform="rotate(90 213.2 305.4)">Garage</text>
<text x="72.8" y="322.4" transform="rotate(90 72.8 322.4)">Dining</text>
<text x="126.8" y="319.5" transform="rotate(90 126.8 319.5)">Kitchen</text>
</g>
<g font-size="4.4">
<text x="141.1" y="29.1">UNIT #25</text>
<text x="162.1" y="29.1">UNIT #26</text>
<text x="182.8" y="29.1">UNIT #27</text>
<text x="92.6" y="35.1">ELEVATION @ C.L. OF ALLEY</text>
<text x="143.3" y="35.1">426.67'</text>
<text x="164.6" y="35.1">427.67'</text>
<text x="185.1" y="35.1">428.67'</text>
<text x="100" y="41.3">@ GARAGE DOOR</text>
<text x="145.6" y="41.3">428</text>
<text x="164.9" y="41.3">429.33</text>
<text x="185.4" y="41.3">429.33</text>
<text x="94.6" y="47.5">@ GARAGE/ HOUSE WALL</text>
<text x="143.6" y="47.5">428.33</text>
<text x="164.9" y="47.5">429.67</text>
<text x="185.4" y="47.5">429.67</text>
<text x="96" y="59.7">@ LIVING ROOM FLOOR</text>
<text x="97.3" y="54.2">@ INTERIOR LANDING</text>
<text x="143.6" y="54.2">429.83</text>
<text x="144.4" y="59.7">425.0</text>
<text x="164.9" y="59.7">426.33</text>
<text x="164.9" y="54.2">430.17</text>
<text x="186.3" y="59.7">426.33</text>
<text x="186.3" y="54.2">430.17</text>
<text x="95.8" y="66.5">@ FRONT DOOR STOOP</text>
<text x="143.6" y="66.4">424.58</text>
<text x="164.9" y="66.4">425.93</text>
<text x="186.4" y="66.4">425.93</text>
<text x="95.3" y="72.2">@ GRADE ; FRONT YARD</text>
<text x="143.6" y="72.2">423.25</text>
<text x="164.9" y="72.2">424.67</text>
<text x="186.5" y="72.2">424.67</text>
<text x="103.4" y="78.4">@ SIDEWALK</text>
<text x="145.6" y="78.3">421</text>
<text x="166.9" y="78.3">422</text>
<text x="188.3" y="78.3">424</text>
<text x="218.5" y="141.9" transform="rotate(90 218.5 141.9)">12X24 TERRACE</text>
<text x="191" y="219.9">768 sq ft</text>
<text x="169.1" y="384">620 sq ft</text>
</g>
<g font-size="4">
<text x="115.4" y="130.6" transform="rotate(90 115.4 130.6)">Up</text>
<text x="108.9" y="148.4" transform="rotate(90 108.9 148.4)">Dn</text>
<text x="115.4" y="282.8" transform="rotate(90 115.4 282.8)">Up</text>
<text x="146.7" y="302.4" transform="rotate(-90 146.7 302.4)">Up</text>
<text x="169.4" y="302.1" transform="rotate(-90 169.4 302.1)">Up</text>
</g>
<g font-size="3.5">
<text x="193" y="408.7">CONSTRUCTION</text>
<text x="197.9" y="412.6">COMPANY</text>
</g>
<g font-size="3.2">
<text x="26.6" y="405.2" transform="rotate(90 26.6 405.2)">3/16&quot; = 1' 0&quot;</text>
<text x="32.9" y="404.9" transform="rotate(90 32.9 404.9)">2/28/2013</text>
</g>
<g font-size="3">
<text x="104.5" y="129.1" transform="rotate(90 104.5 129.1)">S</text>
<text x="85.9" y="147.4" transform="rotate(90 85.9 147.4)">S</text>
<text x="105.1" y="167.4" transform="rotate(90 105.1 167.4)">S</text>
<text x="105.1" y="192.6" transform="rotate(90 105.1 192.6)">S</text>
<text x="133.4" y="265.1" transform="rotate(90 133.4 265.1)">S</text>
</g>
<g font-size="2.9">
<text x="113.5" y="93.6">32'-0&quot;</text>
<text x="65.2" y="101.6">10'-11&quot;</text>
<text x="116.6" y="99.3" transform="rotate(90 116.6 99.3)">Optional??</text>
<text x="119.9" y="99.2" transform="rotate(90 119.9 99.2)">VANITY</text>
<text x="122.6" y="100.5" transform="rotate(90 122.6 100.5)">2160</text>
<text x="92" y="105.8" transform="rotate(90 92 105.8)">4068 SLIDER</text>
<text x="137.2" y="104.1" transform="rotate(90 137.2 104.1)">v</text>
<text x="185.2" y="105" transform="rotate(90 185.2 105)">2020 FIXED</text>
<text x="195.9" y="104.8" transform="rotate(-90 195.9 104.8)">3'-0&quot;</text>
<text x="38.3" y="110.2" transform="rotate(-90 38.3 110.2)">5'-3&quot;</text>
<text x="104.5" y="112.8" transform="rotate(-90 104.5 112.8)">5'-5&quot;</text>
<text x="137.1" y="112.8" transform="rotate(-90 137.1 112.8)">5'-5&quot;</text>
<text x="162.2" y="111.8" transform="rotate(-90 162.2 111.8)">5'-0&quot;</text>
<text x="42.7" y="115.4" transform="rotate(90 42.7 115.4)">3046</text>
<text x="98.6" y="119.3">2'-1&quot;</text>
<text x="130" y="115.6">10'-9&quot;</text>
<text x="146.5" y="118.4">3'-10&quot;</text>
<text x="168.4" y="118.8" transform="rotate(90 168.4 118.8)">2868</text>
<text x="171.1" y="115.7">6'-4 1/2&quot;</text>
<text x="198" y="115.5" transform="rotate(-90 198 115.5)">7'-6&quot;</text>
<text x="111.2" y="125.5" transform="rotate(90 111.2 125.5)">CEILING BREAK</text>
<text x="113.6" y="120.2" transform="rotate(90 113.6 120.2)">2468</text>
<text x="142.5" y="124.6" transform="rotate(90 142.5 124.6)">5&quot;</text>
<text x="47.9" y="127.4" transform="rotate(-90 47.9 127.4)">11'-3&quot;</text>
<text x="103" y="131.5" transform="rotate(90 103 131.5)">CM</text>
<text x="129.8" y="126.2" transform="rotate(90 129.8 126.2)">9 1/2&quot; TREADS</text>
<text x="132.5" y="128.4" transform="rotate(90 132.5 128.4)">6 RISERS</text>
<text x="186.4" y="126.3" transform="rotate(90 186.4 126.3)">15 LITE</text>
<text x="189" y="127.5" transform="rotate(90 189 127.5)">2868</text>
<text x="106.4" y="137.3">5'-4&quot;</text>
<text x="127.7" y="134.8" transform="rotate(-90 127.7 134.8)">3'-3&quot;</text>
<text x="92.2" y="139.9" transform="rotate(90 92.2 139.9)">2668</text>
<text x="119.1" y="142.9" transform="rotate(90 119.1 142.9)">9 1/2&quot; TREADS</text>
<text x="98.3" y="144.9" transform="rotate(-90 98.3 144.9)">6'-9 1/2&quot;</text>
<text x="121.8" y="145.2" transform="rotate(90 121.8 145.2)">8 RISERS</text>
<text x="38.3" y="155.4" transform="rotate(-90 38.3 155.4)">13'-6&quot;</text>
<text x="102.4" y="155.5">3'-8&quot;</text>
<text x="127.9" y="151.6" transform="rotate(-90 127.9 151.6)">3'-3&quot;</text>
<text x="248.2" y="155.4" transform="rotate(-90 248.2 155.4)">24'-0&quot;</text>
<text x="65.2" y="156.8">10'-11&quot;</text>
<text x="102.2" y="156.3" transform="rotate(90 102.2 156.3)">2668</text>
<text x="138.2" y="165.2" transform="rotate(90 138.2 165.2)">4068 SLIDER</text>
<text x="186.5" y="167.9" transform="rotate(-90 186.5 167.9)">17'-9&quot;</text>
<text x="114" y="168.6" transform="rotate(90 114 168.6)">2468</text>
<text x="134.9" y="172.7" transform="rotate(-90 134.9 172.7)">5'-0&quot;</text>
<text x="42.9" y="177.5" transform="rotate(90 42.9 177.5)">3046</text>
<text x="186.5" y="175.1" transform="rotate(90 186.5 175.1)">2-3046</text>
<text x="49.4" y="184.5" transform="rotate(-90 49.4 184.5)">11'-5 1/2&quot;</text>
<text x="114" y="193.8" transform="rotate(90 114 193.8)">2468</text>
<text x="196.9" y="192.9" transform="rotate(-90 196.9 192.9)">8'-0&quot;</text>
<text x="38.3" y="199.5" transform="rotate(-90 38.3 199.5)">5'-3&quot;</text>
<text x="100.1" y="201.7" transform="rotate(90 100.1 201.7)">2446</text>
<text x="134.7" y="200" transform="rotate(-90 134.7 200)">4'-11 1/2&quot;</text>
<text x="75.5" y="206.4">15'-0&quot;</text>
<text x="123.6" y="206.6">4'-5&quot;</text>
<text x="161.2" y="206.5">11'-0&quot;</text>
<text x="218.3" y="205.8">12'-0&quot;</text>
<text x="70.1" y="214.3">13'-9&quot;</text>
<text x="125" y="251.7">3'-8 1/2&quot;</text>
<text x="77.8" y="253.4">16'-0&quot;</text>
<text x="125" y="255.5" transform="rotate(-90 125 255.5)">2'-0&quot;</text>
<text x="127.2" y="256.3" transform="rotate(90 127.2 256.3)">2068</text>
<text x="147.8" y="252.8">4'-3&quot;</text>
<text x="165.1" y="256">HVAC</text>
<text x="183.2" y="256.2">WH</text>
<text x="244.9" y="257.2" transform="rotate(90 244.9 257.2)">2440 SH</text>
<text x="38.3" y="261.1" transform="rotate(-90 38.3 261.1)">5'-3&quot;</text>
<text x="43.7" y="261.4" transform="rotate(90 43.7 261.4)">2-3046</text>
<text x="137.5" y="262.8" transform="rotate(90 137.5 262.8)">2468</text>
<text x="147" y="263.6" transform="rotate(-90 147 263.6)">5'-5&quot;</text>
<text x="173.5" y="263.3">5'-10&quot;</text>
<text x="193.3" y="259.9" transform="rotate(90 193.3 259.9)">4-2X6</text>
<text x="200.4" y="259.3" transform="rotate(-90 200.4 259.3)">3'-7&quot;</text>
<text x="203.4" y="260.8">2' X 3' X 12&quot; FOOTING</text>
<text x="96.3" y="267">3 PLY 7 1/4&quot; LVL</text>
<text x="96.3" y="269.7">DROP BEAM</text>
<text x="131.8" y="267.6" transform="rotate(90 131.8 267.6)">CM</text>
<text x="175" y="264.6" transform="rotate(90 175 264.6)">3068</text>
<text x="122.8" y="270.8" transform="rotate(-90 122.8 270.8)">3'-1 1/2&quot;</text>
<text x="243.5" y="270.2" transform="rotate(90 243.5 270.2)">4-2X4</text>
<text x="130.8" y="277.2" transform="rotate(90 130.8 277.2)">9 1/2&quot; TREADS</text>
<text x="133.5" y="279.5" transform="rotate(90 133.5 279.5)">6 RISERS</text>
<text x="147.2" y="280.7">4'-6&quot;</text>
<text x="126.3" y="285.7" transform="rotate(-90 126.3 285.7)">3'-3&quot;</text>
<text x="164.5" y="283">HVAC DUCT</text>
<text x="38.3" y="289.7" transform="rotate(-90 38.3 289.7)">6'-9&quot;</text>
<text x="51" y="292.2">1 PLY 9 1/2&quot; LVL (18') FLUSH</text>
<text x="167.7" y="291.8" transform="rotate(-90 167.7 291.8)">9'-4 1/2&quot;</text>
<text x="192.4" y="289.7" transform="rotate(90 192.4 289.7)">2 PLY 16&quot; LVL (20' LONG) DROP 6 1/2&quot;</text>
<text x="243.4" y="290.9" transform="rotate(90 243.4 290.9)">16' X 7' OVERHEAD DOOR</text>
<text x="41.4" y="299.7" transform="rotate(90 41.4 299.7)">3068</text>
<text x="89.5" y="298.8">1 PLY 9 1/2&quot; LVL</text>
<text x="118.1" y="297.6" transform="rotate(90 118.1 297.6)">2068</text>
<text x="145.7" y="295.8" transform="rotate(-90 145.7 295.8)">6'-9 1/2&quot;</text>
<text x="158.4" y="298.9" transform="rotate(90 158.4 298.9)">2868</text>
<text x="172.8" y="296.4">6'-0 1/2&quot;</text>
<text x="252.8" y="294.1" transform="rotate(90 252.8 294.1)">2 PLY 11 1/4&quot; LVL (18' LONG)</text>
<text x="24.4" y="305.5">STOOP</text>
<text x="89.5" y="301.4">FLUSH</text>
<text x="127.4" y="302.5" transform="rotate(-90 127.4 302.5)">3'-3&quot;</text>
<text x="146.1" y="304.4">4'-3 1/2&quot;</text>
<text x="51" y="307.7">1 PLY 9 1/2&quot; LVL (18') FLUSH</text>
<text x="114.8" y="311.5" transform="rotate(90 114.8 311.5)">OPTIONAL ISLAND</text>
<text x="143.7" y="311.6">2'-0&quot;</text>
<text x="202.5" y="307.8">18' 0&quot;</text>
<text x="155.4" y="314.9">2'-0&quot;</text>
<text x="200.7" y="316.4" transform="rotate(-90 200.7 316.4)">19'-5 1/2&quot;</text>
<text x="38.3" y="321.8" transform="rotate(-90 38.3 321.8)">6'-9&quot;</text>
<text x="114.8" y="321.2" transform="rotate(-90 114.8 321.2)">4'-0&quot;</text>
<text x="133.4" y="319.9">3 1/2&quot; BUMP</text>
<text x="44.2" y="332.5" transform="rotate(90 44.2 332.5)">2-3046</text>
<text x="96.3" y="334.6">3 PLY 7 1/4&quot; LVL</text>
<text x="126.2" y="335.3">4'-2 1/2&quot;</text>
<text x="96.3" y="337.3">DROP BEAM</text>
<text x="138.6" y="336.6" transform="rotate(-90 138.6 336.6)">10'-3&quot;</text>
<text x="167.9" y="337" transform="rotate(-90 167.9 337)">10'-1&quot;</text>
<text x="71.5" y="347.6">13'-4&quot;</text>
<text x="114.7" y="342.6" transform="rotate(-90 114.7 342.6)">4'-3 1/2&quot;</text>
<text x="124.4" y="347.2">9'-4 1/2&quot;</text>
<text x="38.3" y="350.4" transform="rotate(-90 38.3 350.4)">5'-3&quot;</text>
<text x="113.9" y="350.4" transform="rotate(90 113.9 350.4)">DW</text>
<text x="116.6" y="353.6" transform="rotate(90 116.6 353.6)">3-2X6</text>
<text x="191.8" y="352.8" transform="rotate(90 191.8 352.8)">4-2X6</text>
<text x="243.5" y="349.6" transform="rotate(90 243.5 349.6)">4-2X4</text>
<text x="197.7" y="354.3">20'-0&quot;</text>
<text x="81.8" y="364">18'-8&quot;</text>
<text x="129.7" y="360.8" transform="rotate(90 129.7 360.8)">2432</text>
</g>
<text font-size="2.6" x="97.4" y="400.8">PROJECT</text>
<g font-size="2.1">
<text x="17.2" y="397.2" transform="rotate(90 17.2 397.2)">SHEET</text>
<text x="23.1" y="397" transform="rotate(90 23.1 397)">JOB NUMBER:</text>
<text x="28.5" y="397" transform="rotate(90 28.5 397)">SCALE:</text>
<text x="34.3" y="397" transform="rotate(90 34.3 397)">DATE:</text>
<text x="270" y="398.9" transform="rotate(90 270 398.9)">REVISIONS</text>
<text x="269.9" y="415" transform="rotate(90 269.9 415)">DATE</text>
</g>
<g font-size="2">
<text x="187.1" y="415.8">2130 MARIETTA AVE LANCASTER PA 17603</text>
<text x="189.2" y="419.1">(717) 293-0293</text>
<text x="205" y="419.1">WWW.millfield.com</text>
</g>
</svg>
